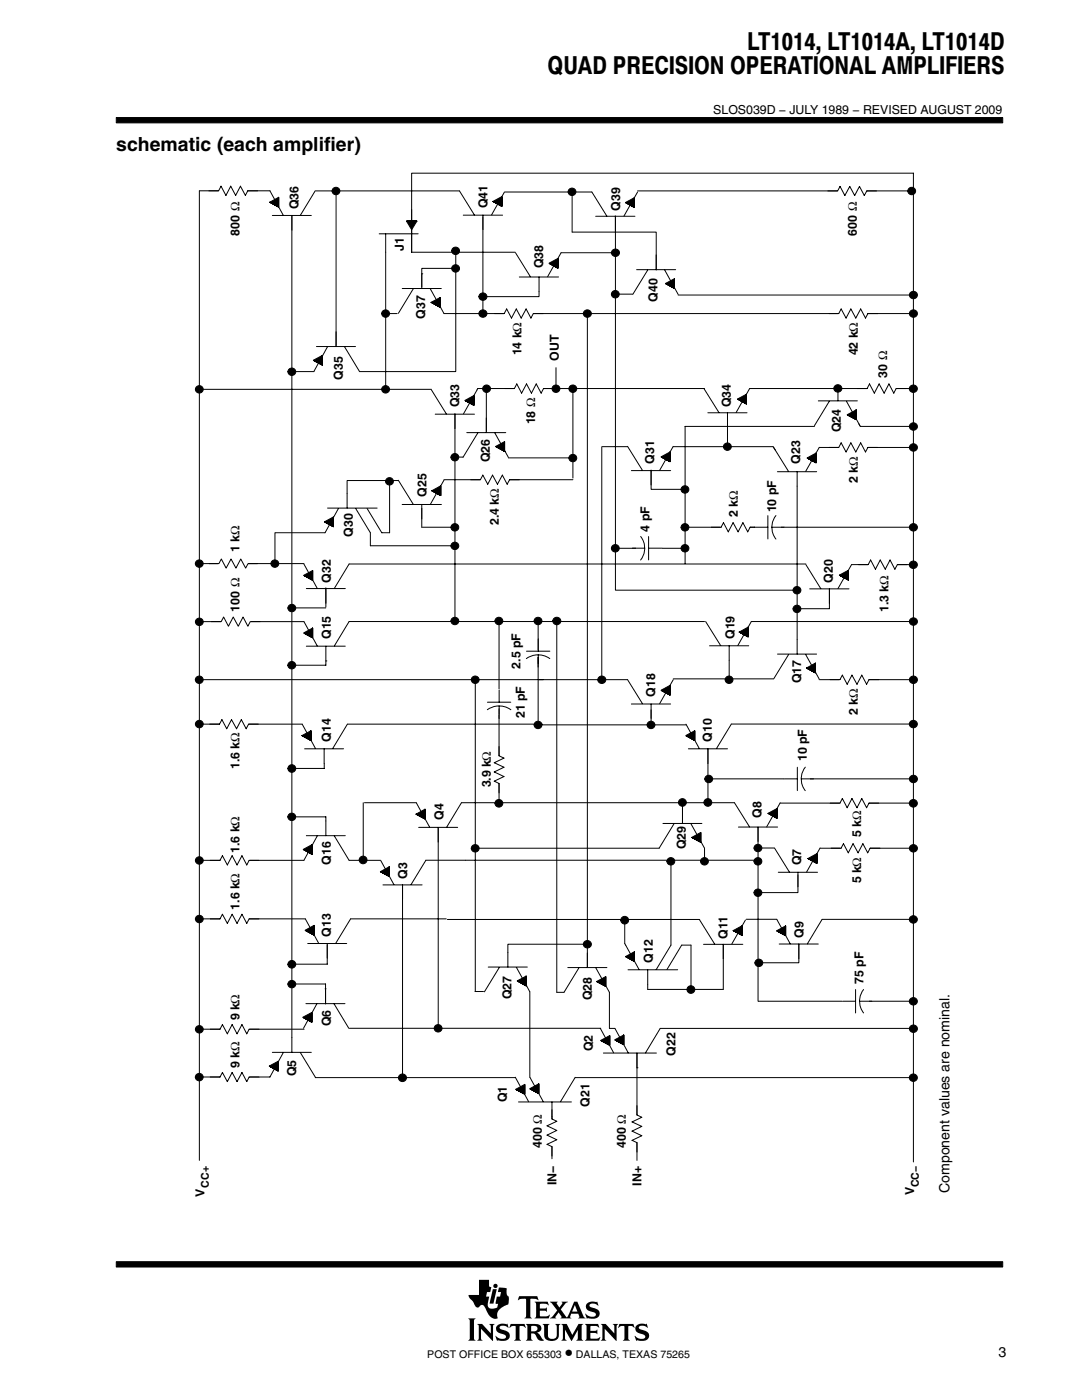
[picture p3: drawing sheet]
<svg xmlns="http://www.w3.org/2000/svg" width="216mm" height="279mm" viewBox="0 0 216 279" stroke-linecap="round" stroke-linejoin="round" font-family="sans-serif">
<g fill="#000" stroke="#000" stroke-width=".2">
<path d="M23.2 23.5h176.9v1h-176.9z" fill-rule="evenodd"/>
<path d="M23.2 251.8h176.9v1.1h-176.9z" fill-rule="evenodd"/>
</g>
<g fill="#000">
<path d="M98.3 257.3h.8l-.6 2.9h-.8z"/>
<path d="M93.4 263.1h1.5l-.3 .4v3.7l.3 .4h-1.5l.3-.4v-3.7z" fill-rule="evenodd"/>
<path d="M95.2 264.2h1l1.7 1.9v-1.5l-.3-.4h1.1l-.3 .4v3l-2.4-2.4v2l.3 .4h-1.1l.3-.6v-2.3z" fill-rule="evenodd"/>
<path d="M95.6 255.4h2v1.3l.4 .2-.2 1h-.6l-.2 .9h.6l-.3 1.2 .1 .7a.9 .9 0 0 0 1.2 .4l.6-.1 .2-.8-.5-.1 .2-1.3h.7l.2-.9h-.7l.3-1 1.5 .2v1.1l.2 .4 .2 .2v.7a.81 .81 0 0 1-.6 1 2.73 2.73 0 0 0-1.7 1.7l.1 .9h-.1a1.81 1.81 0 0 1-2.1-1.5l-.3-.6a.7 .7 0 0 0-.6-.6 .7 .7 0 0 0-.7 .5 1.12 1.12 0 0 1-1.1-1l-.7-.8-.2-.7h2.1z" fill-rule="evenodd"/>
<path d="M99.2 264.6a1.71 1.71 0 0 1 1.7-.4l.2 .1 .1-.1 .3 .8-.6-.3-.8-.1a.41 .41 0 0 0-.4 .5 .41 .41 0 0 0 .5 .3 1.29 1.29 0 0 1 1.5 1.4 1.08 1.08 0 0 1-1.2 .8l-1.1-.1-.2 .1-.4-1 .8 .5 .5 .1 .6-.1 .3-.2a.72 .72 0 0 0-.9-.7 .99 .99 0 0 1-1-.5 .99 .99 0 0 1 .1-1.1z" fill-rule="evenodd"/>
<path d="M101.9 264.2h2.8l.2 .8-.7-.4h-.4l-.1 .2v2.4l.3 .4h-1.4l.3-.4v-2.4l-.1-.2h-.5l-.7 .4z" fill-rule="evenodd"/>
<path d="M103.6 258.7h3.6l.2 .8-.4-.3-1.2 .1v3.5l.3 .3h-1.4l.2-.2 .1-.3v-3.2l-.1-.2h-.8l-.7 .3z" fill-rule="evenodd"/>
<path d="M104.9 264.2h1.9a.9 .9 0 0 1 1 .4 .9 .9 0 0 1 0 1.1l-.7 .2 .5 .4 .9 1.2a1.2 1.2 0 0 1-1.6-1l-.3-.3-.6-.1v1l.3 .5h-1.4l.3-.6v-2.3z" fill-rule="evenodd"/>
<path d="M106.7 259.8h2.6l.1 .7-.5-.3-1.2 .1v.8h1.1l.3-.2v.9l-.4-.2h-1v1l.2 .1h1.2l.5-.3h.1l-.2 .7h-2.8l.3-.5v-2.3z" fill-rule="evenodd"/>
<path d="M108.3 264.2h1.3l-.3 .4v2a.65 .65 0 0 0 .7 .6h.6l.4-.4 .1-2.1-.3-.5h1l-.3 .4v1.8a1.54 1.54 0 0 1-2.4 1l-.5-.7v-2.1z" fill-rule="evenodd"/>
<path d="M112 264.2h1.1l1.1 2.2 1.2-2.2h1l-.3 .4v2.6l.3 .4h-1.4l.3-.4v-1.8l-1.3 2.2-1.3-2.2v1.7l.4 .5h-1.1l.3-.6v-2.3z" fill-rule="evenodd"/>
<path d="M109.7 259.8h1.6l-.2 .3 .5 .8 .6-.8-.1-.3h1.2l-.4 .3-1 1.2 1.2 1.6 1.5-3.1h.6l1.2 2.9 .4 .4-1.4-.1a.22 .22 0 0 0 .2-.1 .22 .22 0 0 0 0-.3l-.2-.4h-1.4l-.2 .7 .2 .2h-2.2l.2-.3-.5-.9-.7 .9 .2 .3h-1.3l.6-.4 .9-1.2z" fill-rule="evenodd"/>
<path d="M117.1 260.2a2.08 2.08 0 0 1 1.9-.3l.2-.2 .1 .9a1.22 1.22 0 0 0-1.7-.1 .82 .82 0 0 0 .9 .6 1.06 1.06 0 0 1 1.2 1.1 1.06 1.06 0 0 1-1.2 1l-1.2-.1-.2 .1-.3-1 .8 .5 .8 .1a.46 .46 0 0 0 .5-.5 .46 .46 0 0 0-.5-.4l-.2-.1a1.11 1.11 0 0 1-1.2-1.5z" fill-rule="evenodd"/>
<path d="M116.7 264.2h2.6l.2 .8-.6-.4-1.1 .1v.9h1.1l.3-.2v.9l-.4-.3h-1v1.1l1.3 .1 .7-.4-.3 .8h-2.8l.3-.4v-2.6z" fill-rule="evenodd"/>
<path d="M119.9 264.2h1l1.7 1.9v-1.5l-.3-.4h1l-.3 .4v3l-2.3-2.4v2l.3 .4h-1.1l.3-.4v-2.6z" fill-rule="evenodd"/>
<path d="M123.6 264.2h2.8l.2 .8-.6-.4h-.5l-.1 .2v2.4l.3 .4h-1.4l.3-.4v-2.4l-.1-.2h-.5l-.7 .4z" fill-rule="evenodd"/>
<path d="M127 264.6a1.74 1.74 0 0 1 1.6-.4l.3 .1 .1-.1 .3 .8h-.1a1.2 1.2 0 0 0-1.7-.1 1.47 1.47 0 0 0 1.3 .7 1.03 1.03 0 0 1 .7 1.2 1.03 1.03 0 0 1-1.2 .8l-1.1-.1-.2 .1-.4-1 .9 .5 .9 .1a.45 .45 0 0 0 .4-.6 .45 .45 0 0 0-.6-.3l-.2-.1a1.11 1.11 0 0 1-1.2-1.4z" fill-rule="evenodd"/>
<circle cx="98.9" cy="256.6" r=".43"/>
</g>
<g fill="#fff">
<path d="M114.7 260.4l.5 1.4h-1z"/>
<path d="M106 264.7l.6-.1a.56 .56 0 0 1 .6 .5 .56 .56 0 0 1-.6 .6h-.6z" fill-rule="evenodd"/>
</g>
<path d="M39.8 124.1h20.8" fill="none" stroke="#000" stroke-width=".2"/>
<path d="M44.1 123.1h5.8v1.8h-5.8z" fill-rule="evenodd" fill="#fff"/>
<path d="M39.8 112.5h20.8M42.2 124.1h1.9l.5-1 1 1.9 .9-1.9 1 1.9 1-1.9 1 1.9 .4-.9h2" fill="none" stroke="#000" stroke-width=".2"/>
<path d="M43.6 111.5h5.9v1.9h-5.9z" fill-rule="evenodd" fill="#fff"/>
<g fill="none" stroke="#000" stroke-width=".2">
<path d="M53.9 38.1h-14.1v193.5M63 38.1h28.7M67.1 38.1v30.9M100.8 38.3h17.3M114.2 38.3v8h16.7v7.6M127.2 38.1h54.7M58.2 43.1v166.9M77 50.3v27.4M90.9 50v24.2h-19.2M90.9 53.6h-6.7v3.7M96.4 43.3v19.3M102.8 50.3h-20.7v-15.7h100.2v197.3"/>
<path d="M107.6 58.2v1h-11.2M112 50.4h10.8M122.8 43.1v74.7h36.3M122.8 58.7h3.4M135.3 58.9h47M39.8 77.7h46.3M58.1 74.2h4.6M77 62.6h2.3M88.6 62.6h93.7M95.3 77.5h45.3M97 77.9v8.2M114.3 77.5v17.9"/>
<path d="M117.2 62.6v130.4M149.6 77.5h32.7M77.7 96.1v10.2M79.5 95.9h-10.2v2.6M88.6 95.7h25.7M90.8 82.5v41.4M90.8 91.2h1.6M101.4 91.4h12.9M120.1 89.3v46.3M120.1 89.1h5.1M129.9 93.8v3.9h6.8M134.3 89.1h20"/>
<path d="M145.2 85.3v3.8M159.1 97v30.6M162.5 85.1h-25.8v27.4M163.5 89.3h18.8M171.7 85.1h10.6M41.7 112.5h2l.5-.9 .9 1.8 1-1.8 1 1.8 .9-1.8 1 1.8 .5-.9h1.9M64.9 106.3h-10v6.2M65 117.3v3.8M69.7 112.6h91.1M73.9 106.3v2.6h16.9M84.2 101.4v3.8h6.6M122.8 109.4h13.9"/>
<path d="M136.7 105.2h45.6M165.5 117.5v4h-6.4M169.9 112.7h12.4M39.8 135.6h85.4M58.2 121.3h6.8M65 131.9v.9h-6.8M69.7 124h70.9M94.8 135.6v62.3M99.6 123.9v36.4M107.4 123.9v21.1M111.1 123.9v74.1h1.4M134.3 135.5h20"/>
<path d="M145.5 131.8v3.8M149.9 124h32.4M163.4 135.6h18.9M39.6 144.5h20.7M64.7 152.4v1h-6.5M69.3 144.5h38.9M107.4 144.7h29.5M141.3 149.5v10.6M141.4 155.4h40.9M145.9 144.5h36.4M39.7 171.7h20.9M58.2 163h6.8v.8"/>
<path d="M69.7 171.7h6.1M72.5 160.2v11.4M72.7 160.2h10.4M80.3 176.7v38.4M85 171.7h66.7M87.4 165.3v39.9M92.1 160.2h54.5M94.8 169.3h36.7M133.9 171.9v16.7M136.2 160.1v4.2M140.6 169.3v2.6M151.3 169.2h3.2"/>
<path d="M151.3 165.3v34.5M155.7 160.3h26.6M159.2 174.6v3.5h-7.9M163.6 169.3h18.7M39.8 183.4h21.1M58.2 196.4h6.8v4M65.3 188.6v3.8h-7.1M70 183.4h19M89.3 183.5h50.3M94.8 197.9h1.7M105.7 197.9v17.1M117.2 188.4h-15.9v1.7"/>
<path d="M121.6 198v7.2M124.7 183.6v4.7M136 188.6h1.9v8.9M144.3 188.6v8.9h-15.1v-1M148.9 183.5h6.1M151.4 199.8h30.9M159.4 188.6v3.5h-8M164 183.5h18.3M39.8 205.4h20.9M54.3 210h7.8M56.5 210.1l-2.6 4.8h-14.2M59.9 210.1l3 4.8"/>
<path d="M62.9 215.1h39.9M69.7 205.2h50.2M114.8 215.1h67.5M127.1 210.2v21.4M131.7 205.2h50.7M110.1 222.9v8.4"/>
</g>
<path d="M53.7 212.8l1.8 .9v-1.9v1.9l-1.8-.9 1.8-1v1.9z" fill-rule="evenodd" fill="#000" stroke="#000" stroke-width=".2"/>
<path d="M43.9 214h5.8v1.8h-5.8z" fill-rule="evenodd" fill="#fff"/>
<path d="M42 214.9h1.9l.5-.9 1 1.9 .9-1.9 1 1.9 1-1.9 .9 1.9 .5-1h2" fill="none" stroke="#000" stroke-width=".2"/>
<path d="M43.9 204.4h5.8v1.9h-5.8z" fill-rule="evenodd" fill="#fff"/>
<path d="M64.9 197.3h.1M65 197.3v3M42 205.4h1.9l.5-.9 1 1.8 .9-1.8 1 1.8 1-1.8 .9 1.8 .5-.9h2M61 200.3h7.8M63.2 200.3l-2.6 4.9M66.7 200.3l2.9 4.9" fill="none" stroke="#000" stroke-width=".2"/>
<path d="M60.4 203l1.8 1v-1.9v1.9l-1.8-1 1.8-.9v1.9z" fill-rule="evenodd" fill="#000" stroke="#000" stroke-width=".2"/>
<path d="M43.9 182.4h5.8v1.9h-5.8z" fill-rule="evenodd" fill="#fff"/>
<g fill="none" stroke="#000" stroke-width=".2">
<path d="M140.5 77.5l3 4.8M149.6 77.5l-2.7 4.8M167.2 77.1v2.9M141.2 82.4h7.9M145.2 82.4v2.9M154.4 89.3l2.9 4.8M155.1 94.1h7.9M159.1 94.1v2.9M163.3 80h7.8M163.5 89.3l-2.7 4.8M165.5 80.1l-3 4.8M168.9 80.1l2.7 4.8"/>
<path d="M160.8 112.7l3 4.8M161.6 117.5h7.8M165.5 117.5v2.9M169.9 112.7l-2.7 4.8M125.2 135.6l3 4.8M134.3 135.6l-2.7 4.8M140.8 124l3 4.8M141.6 128.9h7.8M145.5 128.9v2.9M149.9 124l-2.7 4.8M155.1 130.5h7.8M157.4 130.6l-3 4.9"/>
<path d="M159.1 127.6v2.9M160.8 130.6l2.6 4.9M126 140.5h7.8M129.9 140.5v4.2M136.9 144.5l2.6 4.9M137.4 149.4h7.8M141.3 149.4v3M145.9 144.5l-2.9 4.9M75.9 171.7l2.7 4.8M76.4 176.6h7.8M80.3 176.6v2.9M83.1 160.2l2.6 4.9"/>
<path d="M83.5 165.1h7.8M85 171.7l-3 4.8M87.4 165.1v3M92.1 160.2l-3 4.9M132.3 164.3h7.8M134.5 164.4l-3 4.9M136.2 161.4v2.9M137.9 164.4l2.7 4.9M146.6 160.2l3 4.8M147.3 165.1h7.9M151.3 165.1v2.8M154.5 169.2l3 4.8"/>
<path d="M155.3 174.1h7.8M155.7 160.2l-2.7 4.8M159.2 174.1v2.9M163.6 169.2l-2.7 4.8M42 183.4h1.9l.5-.9 1 1.8 .9-1.8 1 1.8 1-1.8 .9 1.8 .5-.9h2M60.9 183.4l2.7 4.8M61.4 188.3h7.8M65.3 188.3v2.9M70 183.4l-3 4.8M97.4 193h7.8M99.6 193.1l-2.9 4.8M101.3 190.1v2.9"/>
<path d="M103 193.1l2.7 4.8M113.3 193.1h7.8M115.5 193.2l-3 4.8M117.2 190.2v2.9M118.9 193.2l2.7 4.8M139.6 183.6l3 4.8M140.4 188.5h7.8M144.3 188.5v2.8M148.7 183.6l-2.7 4.8M155 183.5l2.7 4.9M155.5 188.4h7.8M159.4 188.4v2.9"/>
<path d="M164 183.5l-2.9 4.9"/>
</g>
<g fill="#000" stroke="#000" stroke-width=".2">
<path d="M147.2 79.6l1.7 1v-1.9v1.9l-1.7-1 1.7-.9v1.9z" fill-rule="evenodd"/>
<path d="M161 91.4l1.8 1v-2v2l-1.8-1 1.8-1v2z" fill-rule="evenodd"/>
<path d="M169 82.8l1.8 .9v-1.9v1.9l-1.8-.9 1.8-1v1.9z" fill-rule="evenodd"/>
<path d="M167.5 114.8l1.8 1v-2v2l-1.8-1 1.8-1v2z" fill-rule="evenodd"/>
<path d="M131.9 137.8l1.8 .9v-1.9v1.9l-1.8-.9 1.8-1v1.9z" fill-rule="evenodd"/>
<path d="M147.5 126.1l1.8 1v-1.9v1.9l-1.8-1 1.8-.9v1.9z" fill-rule="evenodd"/>
<path d="M160.9 133.3l1.8 1v-2v2l-1.8-1 1.8-1v2z" fill-rule="evenodd"/>
<path d="M136.8 146.8l1.8 1v-2v2l-1.8-1 1.8-1v2z" fill-rule="evenodd"/>
<path d="M75.9 174l1.8 .9v-1.9v1.9l-1.8-.9 1.8-1v1.9z" fill-rule="evenodd"/>
<path d="M83 162.5l1.8 .9v-1.9v1.9l-1.8-.9 1.8-1v1.9z" fill-rule="evenodd"/>
<path d="M138 167.1l1.8 1v-2v2l-1.8-1 1.8-1v2z" fill-rule="evenodd"/>
<path d="M153.3 162.3l1.7 1v-1.9v1.9l-1.7-1 1.7-.9v1.9z" fill-rule="evenodd"/>
<path d="M161.2 171.3l1.8 1v-1.9v1.9l-1.8-1 1.8-.9v1.9z" fill-rule="evenodd"/>
<path d="M60.9 185.7l1.8 .9v-1.9v1.9l-1.8-.9 1.8-1v1.9z" fill-rule="evenodd"/>
<path d="M103.2 195.8l1.8 .9v-1.9v1.9l-1.8-.9 1.8-1v1.9z" fill-rule="evenodd"/>
<path d="M119.1 195.9l1.8 .9v-1.9v1.9l-1.8-.9 1.8-1v1.9z" fill-rule="evenodd"/>
<path d="M146.3 185.7l1.8 1v-2v2l-1.8-1 1.8-1v2z" fill-rule="evenodd"/>
<path d="M155 185.8l1.8 .9v-1.9v1.9l-1.8-.9 1.8-1v1.9z" fill-rule="evenodd"/>
</g>
<path d="M43.9 170.7h5.8v1.9h-5.8z" fill-rule="evenodd" fill="#fff"/>
<path d="M42 171.7h1.9l.5-.9 1 1.8 .9-1.8 1 1.8 1-1.8 .9 1.8 .5-.9h2" fill="none" stroke="#000" stroke-width=".2"/>
<path d="M43.8 143.6h5.8v1.8h-5.8z" fill-rule="evenodd" fill="#fff"/>
<path d="M41.8 144.5h2l.5-.9 .9 1.8 1-1.8 1 1.8 1-1.8 .9 1.8 .5-.9h2" fill="none" stroke="#000" stroke-width=".2"/>
<path d="M43.6 37.1h5.8v1.9h-5.8z" fill-rule="evenodd" fill="#fff"/>
<path d="M41.7 38.1h1.9l.5-.9 1 1.8 .9-1.8 1 1.8 1-1.8 1 1.8 .4-.9h2" fill="none" stroke="#000" stroke-width=".2"/>
<path d="M167.1 37.1h5.9v1.9h-5.9z" fill-rule="evenodd" fill="#fff"/>
<path d="M165.2 38.1h1.9l.5-.9 1 1.8 1-1.8 .9 1.8 1-1.8 1 1.8 .5-.9h1.9" fill="none" stroke="#000" stroke-width=".2"/>
<path d="M167.3 61.6h5.9v1.9h-5.9z" fill-rule="evenodd" fill="#fff"/>
<path d="M165.4 62.6h2l.4-.9 1 1.8 1-1.8 1 1.8 .9-1.8 1 1.8 .5-.9h1.9" fill="none" stroke="#000" stroke-width=".2"/>
<path d="M173 76.6h5.8v1.8h-5.8z" fill-rule="evenodd" fill="#fff"/>
<path d="M171.1 77.5h1.9l.5-.9 1 1.9 .9-1.9 1 1.9 1-1.9 .9 1.9 .5-1h2" fill="none" stroke="#000" stroke-width=".2"/>
<path d="M143.8 104.3h5.9v1.8h-5.9z" fill-rule="evenodd" fill="#fff"/>
<path d="M141.9 105.2h2l.5-.9 .9 1.8 1-1.8 1 1.8 .9-1.8 1 1.8 .5-.9h1.9" fill="none" stroke="#000" stroke-width=".2"/>
<path d="M173.2 111.7h5.9v1.9h-5.9z" fill-rule="evenodd" fill="#fff"/>
<path d="M171.3 112.7h1.9l.5-.9 1 1.8 .9-1.8 1 1.8 1-1.8 1 1.8 .5-.9h1.9" fill="none" stroke="#000" stroke-width=".2"/>
<path d="M167.6 134.7h5.8v1.8h-5.8z" fill-rule="evenodd" fill="#fff"/>
<path d="M165.6 135.6h2l.5-.9 .9 1.9 1-1.9 1 1.9 1-1.9 .9 1.9 .5-1h2" fill="none" stroke="#000" stroke-width=".2"/>
<path d="M167.3 88.3h5.9v1.9h-5.9z" fill-rule="evenodd" fill="#fff"/>
<path d="M165.4 89.3h2l.4-.9 1 1.8 1-1.8 1 1.8 .9-1.8 1 1.8 .5-.9h1.9" fill="none" stroke="#000" stroke-width=".2"/>
<path d="M167.6 159.3h5.8v1.9h-5.8z" fill-rule="evenodd" fill="#fff"/>
<path d="M165.6 160.3h2l.5-.9 .9 1.8 1-1.8 1 1.8 1-1.8 .9 1.8 .5-.9h2" fill="none" stroke="#000" stroke-width=".2"/>
<path d="M167.8 168.3h5.8v1.9h-5.8z" fill-rule="evenodd" fill="#fff"/>
<path d="M165.9 169.3h1.9l.5-.9 1 1.8 .9-1.8 1 1.8 1-1.8 .9 1.8 .5-.9h2" fill="none" stroke="#000" stroke-width=".2"/>
<path d="M95.8 94.8h5.9v1.8h-5.9z" fill-rule="evenodd" fill="#fff"/>
<path d="M93.9 95.7h2l.4-.9 1 1.8 1-1.8 1 1.8 .9-1.8 1 1.8 .5-.9h1.9" fill="none" stroke="#000" stroke-width=".2"/>
<path d="M102.6 76.6h5.9v1.8h-5.9z" fill-rule="evenodd" fill="#fff"/>
<path d="M100.7 77.5h1.9l.5-.9 1 1.9 1-1.9 .9 1.9 1-1.9 1 1.9 .5-1h1.9" fill="none" stroke="#000" stroke-width=".2"/>
<path d="M98.7 150.8h1.9v5.6h-1.9z" fill-rule="evenodd" fill="#fff"/>
<path d="M99.6 149v1.8l1 .5-2 .9 2 .9-2 1 2 .9-2 .9 1 .5v1.8" fill="none" stroke="#000" stroke-width=".2"/>
<path d="M97.1 137.5h4.9v5.2h-4.9z" fill-rule="evenodd" fill="#fff"/>
<path d="M99.6 137.7v2.4M97.2 141.6a4 4 0 0 1 4.7 0M97.3 140.1h4.6M99.6 140.9v1.7" fill="none" stroke="#000" stroke-width=".2"/>
<path d="M109.2 223.3h2v5.5h-2z" fill-rule="evenodd" fill="#fff"/>
<path d="M110.1 221.5v1.8l1 .5-1.9 .9 1.9 .9-1.9 .9 1.9 1-1.9 .9 .9 .4v1.9" fill="none" stroke="#000" stroke-width=".2"/>
<path d="M126.2 222.5h1.9v5.5h-1.9z" fill-rule="evenodd" fill="#fff"/>
<g fill="none" stroke="#000" stroke-width=".2">
<path d="M60.6 112.6l2.7 4.8M61.1 117.5h7.8M65 117.5v2.9M69.7 112.6l-3 4.8M60.6 124l2.7 4.9M61.1 129h7.8M65 131.9h.1M65 129v2.9M69.7 124l-3 4.9M60.3 144.5l2.7 4.9M60.8 149.4h7.8M64.7 149.4v3"/>
<path d="M69.3 144.5l-2.9 4.9M127.1 220.7v1.8l1 .5-2 .9 2 .9-2 .9 2 1-2 .9 1 .4v1.9"/>
</g>
<g fill="#000" stroke="#000" stroke-width=".2">
<path d="M60.6 114.8l1.8 1v-1.9v1.9l-1.8-1 1.8-.9v1.9z" fill-rule="evenodd"/>
<path d="M60.6 126.3l1.8 1v-2v2l-1.8-1 1.8-1v2z" fill-rule="evenodd"/>
<path d="M60.3 146.8l1.7 1v-2v2l-1.7-1 1.7-1v2z" fill-rule="evenodd"/>
</g>
<path d="M168.1 197.5h5.2v4.6h-5.2z" fill-rule="evenodd" fill="#fff"/>
<path d="M168.1 199.8h2.6M170.7 197.5v4.7M171.5 199.8h2.5M172.3 197.5a3.8 3.8 0 0 0 0 4.7" fill="none" stroke="#000" stroke-width=".2"/>
<path d="M156.5 153.1h5.2v4.7h-5.2z" fill-rule="evenodd" fill="#fff"/>
<g fill="none" stroke="#000" stroke-width=".2">
<path d="M53.9 38.1l2.6 4.9M62.9 38.1l-3 4.9M54.3 43h7.8M58.2 43v2.9M80.3 57.6h7.8M82.5 57.6l-3 4.9M84.2 54.6h.1M84.2 54.6v3M85.9 57.6l2.7 4.9M63.1 69.2h7.8M65.3 69.2l-2.6 4.9M67.1 66.2v3"/>
<path d="M68.8 69.2l2.9 4.9M86.1 77.8l3 4.8M95.2 77.8l-2.7 4.8M110.9 73.4v4.1M79.5 95.8l3 4.8M86.8 82.7h7.9M88.6 95.8l-2.7 4.8M90.8 82.7v2.8M93.1 86.3h7.8M95.3 86.4l-2.9 4.9M97 83.4v2.9M98.7 86.4l2.7 4.9"/>
<path d="M80.2 100.7h7.9M84.2 100.7v2.9M156.5 155.4h2.6M159.1 153.1v4.7M159.9 155.4h2.4M160.7 153.1a3.8 3.8 0 0 0 0 4.7"/>
</g>
<g fill="#000" stroke="#000" stroke-width=".2">
<path d="M53.8 40.4l1.8 .9v-1.9v1.9l-1.8-.9 1.8-1v1.9z" fill-rule="evenodd"/>
<path d="M62.5 71.9l1.8 1v-2v2l-1.8-1 1.8-1v2z" fill-rule="evenodd"/>
<path d="M86 60.3l1.8 1v-1.9v1.9l-1.8-1 1.8-.9v1.9z" fill-rule="evenodd"/>
<path d="M86.2 97.9l1.7 1v-1.9v1.9l-1.7-1 1.7-.9v1.9z" fill-rule="evenodd"/>
<path d="M92.8 79.9l1.8 1v-2v2l-1.8-1 1.8-1v2z" fill-rule="evenodd"/>
<path d="M98.9 89.1l1.8 1v-2v2l-1.8-1 1.8-1v2z" fill-rule="evenodd"/>
</g>
<path d="M100.6 61.6h5.8v1.9h-5.8z" fill-rule="evenodd" fill="#fff"/>
<g fill="none" stroke="#000" stroke-width=".2">
<path d="M91.7 38.1l3 4.8M100.7 38.3l-2.6 4.6M118.1 38.3l3 4.8M127.2 38.3l-2.7 4.8M92.4 42.9h7.9M96.4 42.9v2.9M102.9 50.4l2.9 4.8M103.6 55.3h7.9M107.6 55.3v2.9M112 50.4l-2.7 4.8M118.9 43.2h7.8M122.8 43.2v2.8"/>
<path d="M127 53.8h7.8M129.2 53.9l-2.9 4.9M130.9 50.9v2.9M132.6 53.9l2.7 4.9M98.7 62.6h1.9l.5-.9 1 1.8 .9-1.8 1 1.8 1-1.8 .9 1.8 .5-.9h2M125.2 89.1l3 4.8M126 93.9h7.8M129.9 93.9v2.9M134.3 89.1l-2.7 4.8M124.8 188.6l2.7 4.9M125.3 193.5h9.9M129.2 193.5v3"/>
<path d="M133.9 188.6l-3 4.9M136 188.6l-2.9 4.9M102.8 215l2.7 4.9M103.5 219.9h10.5M105.7 215l2.7 4.9M110.1 219.9v3M114.8 215l-3 4.9M119.8 205.2l2.6 4.9M120.4 210.2h10.6M122.7 205.2l2.7 4.9M127.1 213.1h.1M127.1 210.2v2.9"/>
<path d="M131.7 205.2l-2.9 4.9"/>
</g>
<g fill="#000" stroke="#000" stroke-width=".2">
<path d="M98.4 40.2l1.7 1v-2v2l-1.7-1 1.7-1v2z" fill-rule="evenodd"/>
<path d="M109.5 52.5l1.8 1v-1.9v1.9l-1.8-1 1.8-.9v1.9z" fill-rule="evenodd"/>
<path d="M124.8 40.4l1.8 1v-1.9v1.9l-1.8-1 1.8-.9v1.9z" fill-rule="evenodd"/>
<path d="M132.8 56.6l1.8 1v-2v2l-1.8-1 1.8-1v2z" fill-rule="evenodd"/>
<path d="M131.9 91.2l1.8 .9v-1.9v1.9l-1.8-.9 1.8-1v1.9z" fill-rule="evenodd"/>
<path d="M124.8 190.9l1.8 1v-2v2l-1.8-1 1.8-1v2z" fill-rule="evenodd"/>
<path d="M102.9 217.4l1.8 1v-2v2l-1.8-1 1.8-1v2z" fill-rule="evenodd"/>
<path d="M105.7 217.3l1.8 .9v-1.9v1.9l-1.8-.9 1.8-1v1.9z" fill-rule="evenodd"/>
<path d="M119.9 207.6l1.8 1v-1.9v1.9l-1.8-1 1.8-.9v1.9z" fill-rule="evenodd"/>
<path d="M122.7 207.5l1.8 1v-1.9v1.9l-1.8-1 1.8-.9v1.9z" fill-rule="evenodd"/>
</g>
<path d="M150.6 102.9h5.2v4.6h-5.2z" fill-rule="evenodd" fill="#fff"/>
<path d="M150.6 105.2h2.6M153.2 102.9v4.7M154 105.2h2.5M154.8 102.9a3.8 3.8 0 0 0 0 4.7" fill="none" stroke="#000" stroke-width=".2"/>
<path d="M126.9 107.1h5.1v4.7h-5.1z" fill-rule="evenodd" fill="#fff"/>
<g fill="none" stroke="#000" stroke-width=".2">
<path d="M67.1 38.1h.1M114.2 38.3h.1M181.9 38.1h.1M90.9 53.6h.1M90.9 50h.1M96.4 59.2h.1M122.8 58.7h.1M122.8 50.4h.1M182.3 58.9h.1M39.8 77.7h.1M58.2 74.2h.1M77 77.7h.1"/>
<path d="M77 62.6h.1M95.3 77.5l-.1 .3M96.4 62.6h.1M97.1 77.5h.1M110.9 77.5h.1M114.3 77.5h.1M117.2 62.6h.1M167.2 77.5h.1M182.3 77.5h.1M182.3 62.6h.1M69.3 98.5v2.9M77.7 96.1h.1"/>
<path d="M90.8 91.2h.1M114.3 91.4h.1M145.2 89.1h.1M154.3 89.1l.4 .8M182.3 89.3h.1M182.3 85.1h.1M39.8 112.5h.1M54.9 112.5h.1M65.4 101.4h9.9M67.5 101.5l-2.6 4.8M71 101.5l2.9 4.8M73.2 101.5l3 4.8h1.5"/>
<path d="M90.8 105.2h.1M90.8 108.9h.1M122.8 109.4h.1M126.2 109.4h2.4M127.8 107.1a3.8 3.8 0 0 1 0 4.7M129.4 109.4h2.7M129.4 107.1v4.6M159.1 117.8h.1M182.3 112.7h.1M182.3 105.2h.1M39.8 135.6h.1M39.8 124.1h.1"/>
<path d="M58.2 121.3h.1M58.2 132.8h.1M90.8 123.9h.1M94.8 135.6h.1M99.6 123.9h.1M107.4 123.9h.1M111.1 123.9h.1M120.1 135.6h.1M145.5 135.6h.1M159.1 121.5h.1M182.3 135.6h.1M182.3 124h.1"/>
<path d="M39.8 144.5h.1M58.2 153.4h.1M107.4 144.7h.1M129.9 144.7h.1M141.4 155.4h.1M182.3 155.4h.1M182.3 144.5h.1M39.8 171.7h.1M58.2 163h.1M72.5 171.6h.1M94.8 169.3h.1M99.6 160.3h.1"/>
<path d="M133.9 171.9h.1M136.2 160.1h.1M140.6 171.9h.1M141.3 160.1h.1M151.3 169.2h.1M151.3 171.9h.1M151.3 178.1h.1M182.3 169.3h.1M182.3 160.3h.1M39.8 183.4h.1M58.2 192.4h.1M58.2 196.4h.1"/>
<path d="M117.2 188.4h.1M124.7 183.6h.1M124.7 188.3l.1 .3M137.9 197.5h.1M151.4 192.1h.1M182.3 199.8h.1M182.3 183.5h.1M39.8 205.4h.1M39.8 214.9h.1M80.3 215.1h.1M87.4 205.2h.1M182.3 205.3h.1"/>
</g>
<g fill="#000" stroke="#000" stroke-width=".2">
<path d="M64.7 104.1l1.8 1v-1.9v1.9l-1.8-1 1.8-.9v1.9z" fill-rule="evenodd"/>
<circle cx="67" cy="38.1" r=".76"/>
<circle cx="114.1" cy="38.3" r=".76"/>
<circle cx="181.9" cy="38.1" r=".76"/>
<circle cx="90.9" cy="50" r=".76"/>
<circle cx="90.9" cy="53.6" r=".76"/>
<circle cx="96.3" cy="59.2" r=".77"/>
<circle cx="122.8" cy="58.7" r=".76"/>
<circle cx="122.8" cy="50.4" r=".77"/>
<circle cx="182.2" cy="58.9" r=".77"/>
<circle cx="39.8" cy="77.7" r=".76"/>
<circle cx="58.2" cy="74.2" r=".76"/>
<circle cx="76.9" cy="62.6" r=".76"/>
<circle cx="76.9" cy="77.7" r=".76"/>
<circle cx="96.3" cy="62.6" r=".77"/>
<circle cx="97.1" cy="77.6" r=".76"/>
<circle cx="110.9" cy="77.6" r=".76"/>
<circle cx="114.3" cy="77.6" r=".76"/>
<circle cx="117.2" cy="62.6" r=".77"/>
<circle cx="167.2" cy="77.6" r=".77"/>
<circle cx="182.2" cy="77.5" r=".77"/>
<circle cx="182.2" cy="62.6" r=".77"/>
<circle cx="77.7" cy="96.1" r=".76"/>
<circle cx="90.7" cy="91.2" r=".76"/>
<circle cx="114.3" cy="91.4" r=".76"/>
<circle cx="145.1" cy="89.2" r=".76"/>
<circle cx="182.2" cy="85.2" r=".77"/>
<circle cx="182.2" cy="89.3" r=".77"/>
<circle cx="39.7" cy="112.5" r=".76"/>
<circle cx="54.8" cy="112.5" r=".76"/>
<circle cx="90.7" cy="109" r=".76"/>
<circle cx="90.7" cy="105.3" r=".76"/>
<circle cx="122.8" cy="109.4" r=".76"/>
<circle cx="159" cy="117.8" r=".76"/>
<circle cx="182.2" cy="112.7" r=".77"/>
<circle cx="182.2" cy="105.3" r=".77"/>
<circle cx="39.7" cy="135.7" r=".76"/>
<circle cx="39.8" cy="124.1" r=".76"/>
<circle cx="58.2" cy="132.8" r=".76"/>
<circle cx="58.2" cy="121.3" r=".76"/>
<circle cx="90.7" cy="123.9" r=".76"/>
<circle cx="94.8" cy="135.7" r=".76"/>
<circle cx="99.5" cy="123.9" r=".76"/>
<circle cx="107.3" cy="123.9" r=".76"/>
<circle cx="111.1" cy="123.9" r=".77"/>
<circle cx="120.1" cy="135.7" r=".77"/>
<circle cx="145.5" cy="135.7" r=".76"/>
<circle cx="159" cy="121.5" r=".76"/>
<circle cx="182.2" cy="124.1" r=".77"/>
<circle cx="182.2" cy="135.7" r=".77"/>
<circle cx="39.8" cy="144.5" r=".76"/>
<circle cx="58.2" cy="153.4" r=".77"/>
<circle cx="107.3" cy="144.7" r=".76"/>
<circle cx="129.9" cy="144.7" r=".76"/>
<circle cx="141.4" cy="155.5" r=".76"/>
<circle cx="182.2" cy="144.5" r=".77"/>
<circle cx="182.2" cy="155.5" r=".77"/>
<circle cx="39.8" cy="171.7" r=".76"/>
<circle cx="58.2" cy="163" r=".76"/>
<circle cx="72.4" cy="171.6" r=".77"/>
<circle cx="94.8" cy="169.3" r=".76"/>
<circle cx="99.5" cy="160.3" r=".77"/>
<circle cx="133.8" cy="171.9" r=".76"/>
<circle cx="136.2" cy="160.2" r=".77"/>
<circle cx="140.5" cy="171.9" r=".76"/>
<circle cx="141.2" cy="160.2" r=".77"/>
<circle cx="151.2" cy="171.9" r=".76"/>
<circle cx="151.2" cy="178.1" r=".76"/>
<circle cx="151.2" cy="169.3" r=".76"/>
<circle cx="182.2" cy="160.3" r=".78"/>
<circle cx="182.2" cy="169.3" r=".77"/>
<circle cx="39.8" cy="183.4" r=".76"/>
<circle cx="58.2" cy="196.4" r=".76"/>
<circle cx="58.2" cy="192.5" r=".77"/>
<circle cx="117.2" cy="188.4" r=".77"/>
<circle cx="124.6" cy="183.6" r=".77"/>
<circle cx="137.9" cy="197.5" r=".77"/>
<circle cx="151.4" cy="192.2" r=".76"/>
<circle cx="182.2" cy="199.8" r=".77"/>
<circle cx="182.2" cy="183.5" r=".77"/>
<circle cx="39.7" cy="215" r=".76"/>
<circle cx="39.8" cy="205.4" r=".76"/>
<circle cx="80.3" cy="215.1" r=".78"/>
<circle cx="87.4" cy="205.2" r=".76"/>
<circle cx="182.2" cy="215" r=".77"/>
<circle cx="182.2" cy="205.3" r=".77"/>
</g>
<path d="M104.6 129.9h4.9v1.2h-4.9z" fill-rule="evenodd" fill="#fff"/>
<g fill="none" stroke="#000" stroke-width=".2">
<path d="M75.7 46.7h7.7M77 46.7v3.6M82.1 41.8v8.5M171.4 84.6l.3 .5M136.7 105.2h.1M136.7 109.4h.1M105 131.4a4 4 0 0 1 4.7 0M105.1 130h4.6M107.4 127.5v2.5M107.4 130.7v2.4M99.6 141.4v2M61.1 166.8h7.8"/>
<path d="M63.3 166.8l-2.7 4.9M65 163.8v3M66.7 166.8l3 4.9M121.6 205.2h1.1"/>
</g>
<g fill="#000" stroke="#000" stroke-width=".2">
<path d="M81.1 44.1h2.1h-2.1h2.1l-1.1 1.7z" fill-rule="evenodd"/>
<path d="M60.5 169.5l1.8 1v-1.9v1.9l-1.8-1 1.8-.9v1.9z" fill-rule="evenodd"/>
<circle cx="136.7" cy="97.7" r=".76"/>
<circle cx="136.7" cy="105.3" r=".76"/>
<circle cx="136.7" cy="109.4" r=".76"/>
</g>
<g font-size="4.9">
<text x="149.1" y="9.9">LT1014, LT1014A, LT1014D</text>
<text x="109.3" y="14.8">QUAD PRECISION OPERATIONAL AMPLIFIERS</text>
</g>
<text font-size="3.9" x="23.2" y="30.2">schematic (each amplifier)</text>
<text font-size="3.5" x="112.7" y="271">•</text>
<g font-size="2.8">
<text x="189.5" y="238.1" transform="rotate(-90 189.5 238.1)">Component values are nominal.</text>
<text x="199.2" y="270.8">3</text>
</g>
<g font-size="2.5">
<text x="142.3" y="22.7">SLOS039D − JULY 1989 − REVISED AUGUST 2009</text>
<text x="59.6" y="41.8" transform="rotate(-90 59.6 41.8)">Q36</text>
<text x="97.3" y="41.6" transform="rotate(-90 97.3 41.6)">Q41</text>
<text x="47.8" y="47" transform="rotate(-90 47.8 47)">800 Ω</text>
<text x="123.7" y="42" transform="rotate(-90 123.7 42)">Q39</text>
<text x="170.9" y="47" transform="rotate(-90 170.9 47)">600 Ω</text>
<text x="80.6" y="50.1" transform="rotate(-90 80.6 50.1)">J1</text>
<text x="108.4" y="53.5" transform="rotate(-90 108.4 53.5)">Q38</text>
<text x="84.9" y="63.6" transform="rotate(-90 84.9 63.6)">Q37</text>
<text x="131.2" y="60.2" transform="rotate(-90 131.2 60.2)">Q40</text>
<text x="104.1" y="70.9" transform="rotate(-90 104.1 70.9)">14 kΩ</text>
<text x="171.2" y="70.9" transform="rotate(-90 171.2 70.9)">42 kΩ</text>
<text x="68.4" y="75.8" transform="rotate(-90 68.4 75.8)">Q35</text>
<text x="111.5" y="72" transform="rotate(-90 111.5 72)">OUT</text>
<text x="177" y="75.4" transform="rotate(-90 177 75.4)">30 Ω</text>
<text x="91.6" y="81.3" transform="rotate(-90 91.6 81.3)">Q33</text>
<text x="145.9" y="81.3" transform="rotate(-90 145.9 81.3)">Q34</text>
<text x="106.8" y="84.7" transform="rotate(-90 106.8 84.7)">18 Ω</text>
<text x="167.8" y="86.3" transform="rotate(-90 167.8 86.3)">Q24</text>
<text x="97.7" y="92.2" transform="rotate(-90 97.7 92.2)">Q26</text>
<text x="130.5" y="92.6" transform="rotate(-90 130.5 92.6)">Q31</text>
<text x="159.6" y="92.6" transform="rotate(-90 159.6 92.6)">Q23</text>
<text x="85.1" y="99.1" transform="rotate(-90 85.1 99.1)">Q25</text>
<text x="171.2" y="96.4" transform="rotate(-90 171.2 96.4)">2 kΩ</text>
<text x="70.4" y="107.1" transform="rotate(-90 70.4 107.1)">Q30</text>
<text x="99.6" y="104.8" transform="rotate(-90 99.6 104.8)">2.4 kΩ</text>
<text x="129.6" y="106.1" transform="rotate(-90 129.6 106.1)">4 pF</text>
<text x="147.2" y="103.2" transform="rotate(-90 147.2 103.2)">2 kΩ</text>
<text x="154.9" y="102.3" transform="rotate(-90 154.9 102.3)">10 pF</text>
<text x="47.8" y="110.2" transform="rotate(-90 47.8 110.2)">1 kΩ</text>
<text x="66" y="116.3" transform="rotate(-90 66 116.3)">Q32</text>
<text x="166.2" y="116.3" transform="rotate(-90 166.2 116.3)">Q20</text>
<text x="47.8" y="122.2" transform="rotate(-90 47.8 122.2)">100 Ω</text>
<text x="177.3" y="122.2" transform="rotate(-90 177.3 122.2)">1.3 kΩ</text>
<text x="66" y="127.5" transform="rotate(-90 66 127.5)">Q15</text>
<text x="146.5" y="127.5" transform="rotate(-90 146.5 127.5)">Q19</text>
<text x="103.8" y="133.4" transform="rotate(-90 103.8 133.4)">2.5 pF</text>
<text x="159.9" y="136.4" transform="rotate(-90 159.9 136.4)">Q17</text>
<text x="104.7" y="143.3" transform="rotate(-90 104.7 143.3)">21 pF</text>
<text x="130.7" y="139.1" transform="rotate(-90 130.7 139.1)">Q18</text>
<text x="171.2" y="142.7" transform="rotate(-90 171.2 142.7)">2 kΩ</text>
<text x="66" y="148.1" transform="rotate(-90 66 148.1)">Q14</text>
<text x="142" y="148.1" transform="rotate(-90 142 148.1)">Q10</text>
<text x="47.8" y="153.5" transform="rotate(-90 47.8 153.5)">1.6 kΩ</text>
<text x="161" y="151.9" transform="rotate(-90 161 151.9)">10 pF</text>
<text x="98" y="157.1" transform="rotate(-90 98 157.1)">3.9 kΩ</text>
<text x="88.5" y="163.7" transform="rotate(-90 88.5 163.7)">Q4</text>
<text x="152" y="163.2" transform="rotate(-90 152 163.2)">Q8</text>
<text x="171.8" y="167" transform="rotate(-90 171.8 167)">5 kΩ</text>
<text x="47.8" y="170.2" transform="rotate(-90 47.8 170.2)">1.6 kΩ</text>
<text x="66" y="172.6" transform="rotate(-90 66 172.6)">Q16</text>
<text x="136.8" y="169.5" transform="rotate(-90 136.8 169.5)">Q29</text>
<text x="159.9" y="172.7" transform="rotate(-90 159.9 172.7)">Q7</text>
<text x="81.3" y="175.4" transform="rotate(-90 81.3 175.4)">Q3</text>
<text x="171.8" y="176.3" transform="rotate(-90 171.8 176.3)">5 kΩ</text>
<text x="47.8" y="181.5" transform="rotate(-90 47.8 181.5)">1.6 kΩ</text>
<text x="66" y="186.9" transform="rotate(-90 66 186.9)">Q13</text>
<text x="145.2" y="187.4" transform="rotate(-90 145.2 187.4)">Q11</text>
<text x="160.3" y="187.1" transform="rotate(-90 160.3 187.1)">Q9</text>
<text x="130.3" y="192.1" transform="rotate(-90 130.3 192.1)">Q12</text>
<text x="172.3" y="196.4" transform="rotate(-90 172.3 196.4)">75 pF</text>
<text x="47.8" y="203.6" transform="rotate(-90 47.8 203.6)">9 kΩ</text>
<text x="102" y="199.4" transform="rotate(-90 102 199.4)">Q27</text>
<text x="118.1" y="199.7" transform="rotate(-90 118.1 199.7)">Q28</text>
<text x="66" y="204.9" transform="rotate(-90 66 204.9)">Q6</text>
<text x="118.3" y="209.8" transform="rotate(-90 118.3 209.8)">Q2</text>
<text x="47.8" y="213.1" transform="rotate(-90 47.8 213.1)">9 kΩ</text>
<text x="59.1" y="214.8" transform="rotate(-90 59.1 214.8)">Q5</text>
<text x="134.8" y="210.7" transform="rotate(-90 134.8 210.7)">Q22</text>
<text x="101.1" y="220" transform="rotate(-90 101.1 220)">Q1</text>
<text x="117.6" y="220.9" transform="rotate(-90 117.6 220.9)">Q21</text>
<text x="108.1" y="229.1" transform="rotate(-90 108.1 229.1)">400 Ω</text>
<text x="124.9" y="229.1" transform="rotate(-90 124.9 229.1)">400 Ω</text>
<text x="40.8" y="238.9" transform="rotate(-90 40.8 238.9)">V</text>
<text x="111.1" y="236.5" transform="rotate(-90 111.1 236.5)">IN−</text>
<text x="128" y="236.6" transform="rotate(-90 128 236.6)">IN+</text>
<text x="182.4" y="238.4" transform="rotate(-90 182.4 238.4)">V</text>
</g>
<g font-size="2.1">
<text x="41.7" y="237" transform="rotate(-90 41.7 237)">CC+</text>
<text x="183.3" y="237" transform="rotate(-90 183.3 237)">CC−</text>
<text x="85.3" y="271">POST OFFICE BOX 655303</text>
<text x="114.9" y="271">DALLAS, TEXAS 75265</text>
</g>
</svg>
